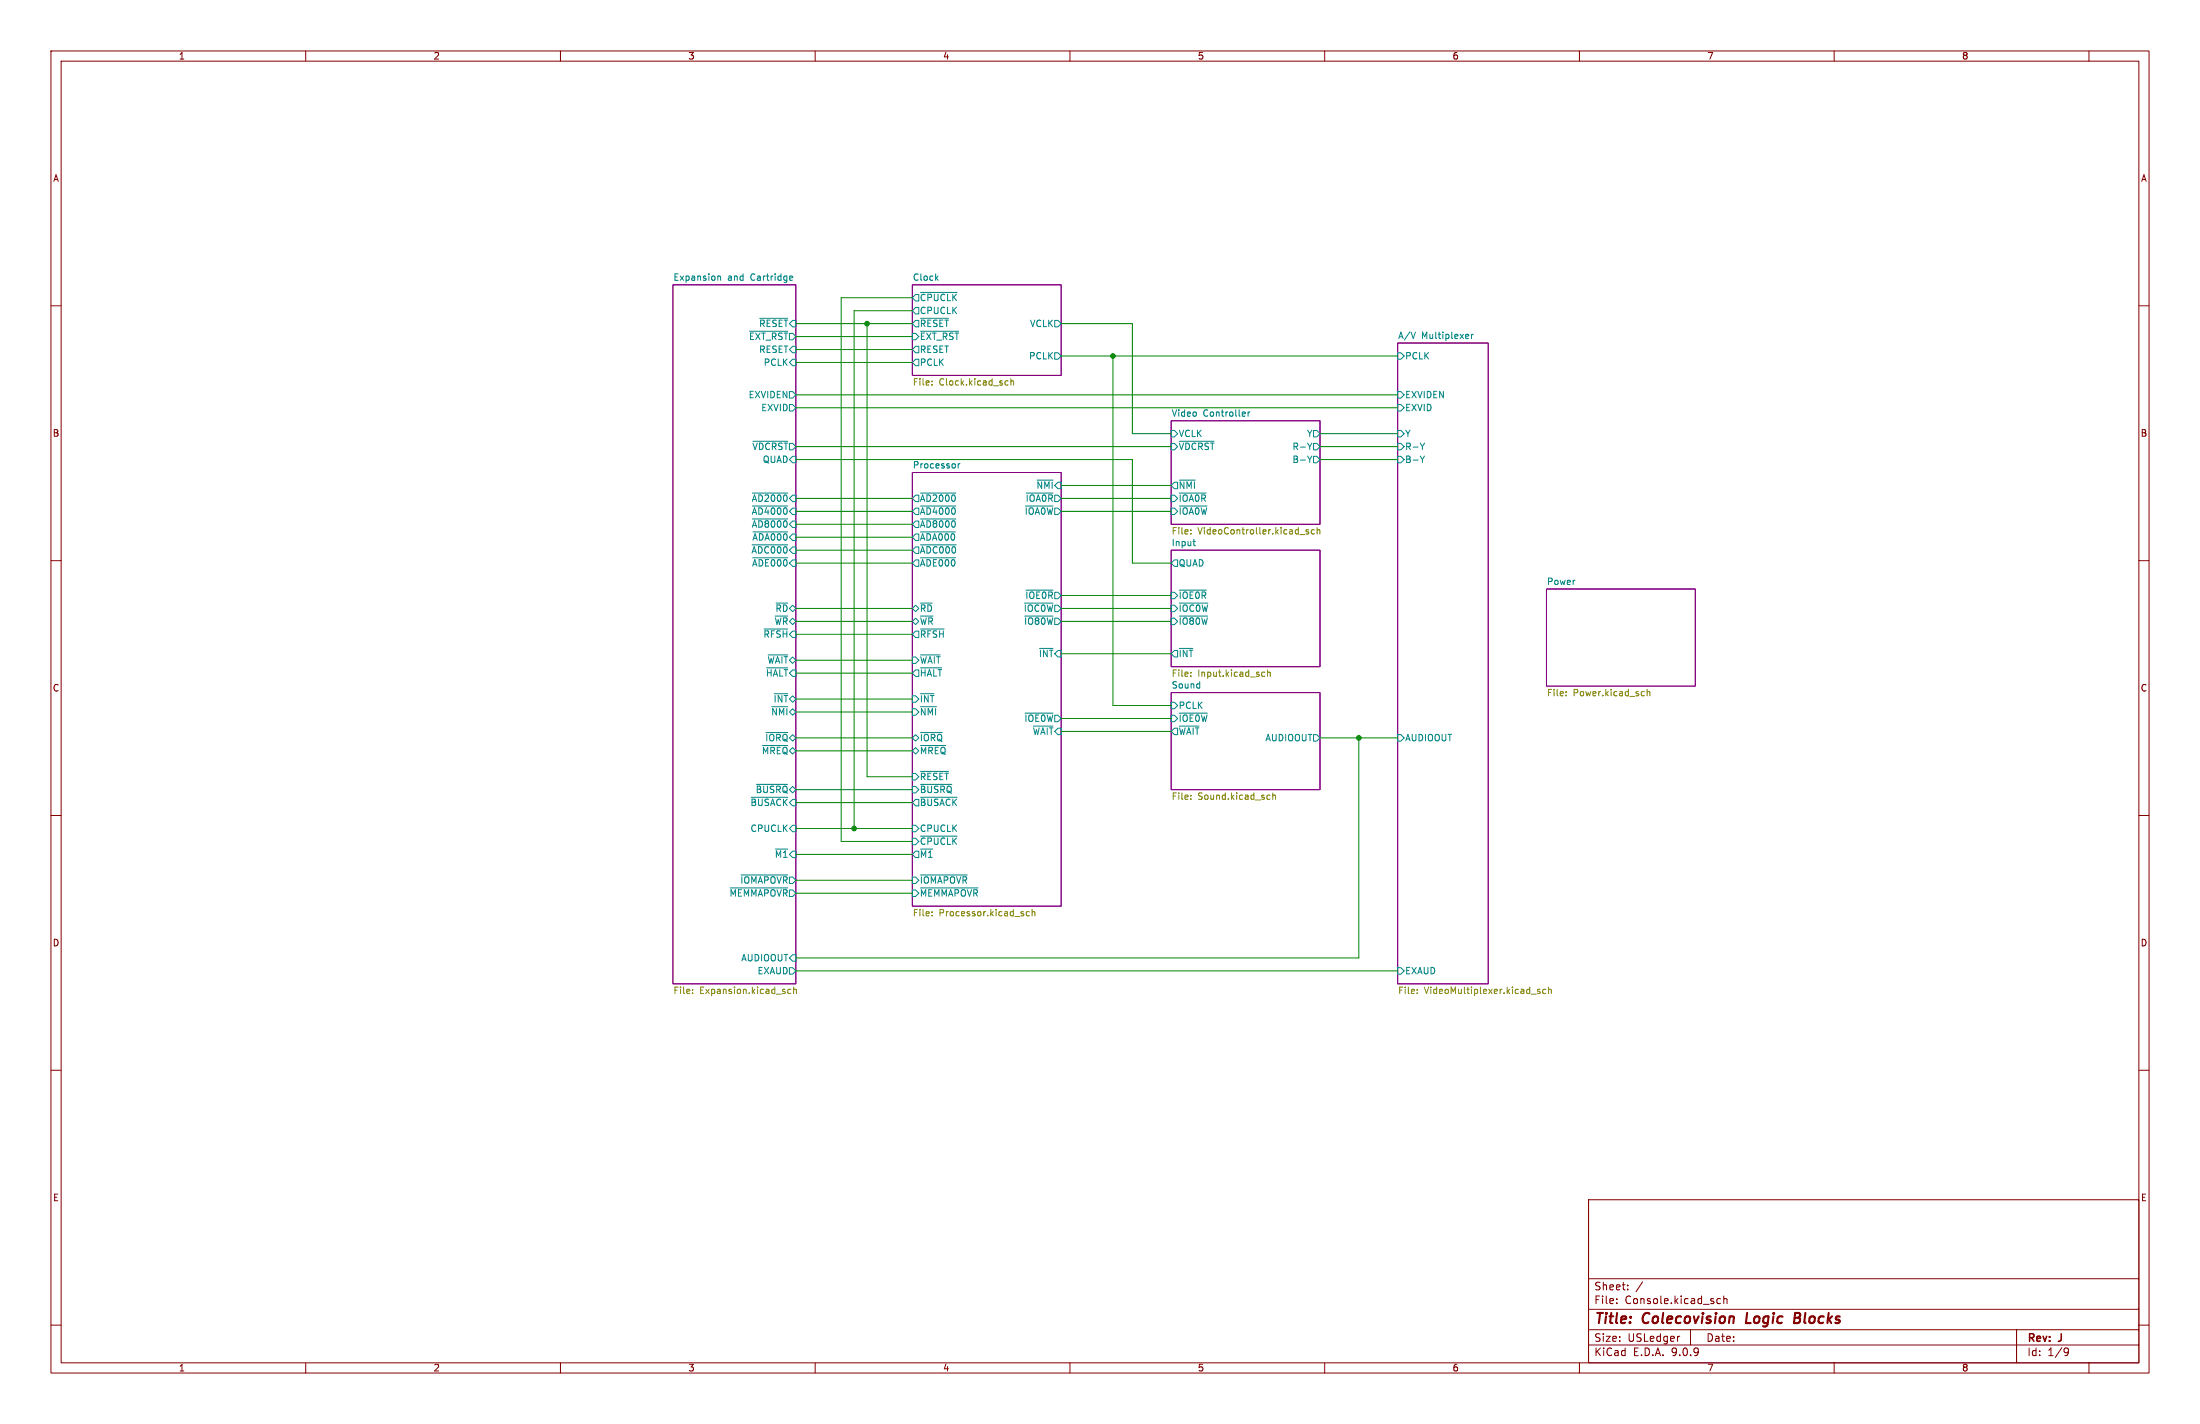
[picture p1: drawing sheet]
<svg xmlns="http://www.w3.org/2000/svg" width="432mm" height="279mm" viewBox="0 0 432 279" stroke-linecap="round" stroke-linejoin="round" font-family="sans-serif">
<g fill="none" stroke="#840000" stroke-width=".2">
<path d="M10 10h411.8v259.4h-411.8zM12 12h407.8v255.4h-407.8zM60 10v2M110 10v2M160 10v2M210 10v2M260 10v2M310 10v2M360 10v2M410 10v2M10 60h2M419.8 60h2"/>
<path d="M10 110h2M419.8 110h2M10 160h2M419.8 160h2M10 210h2M419.8 210h2M311.8 235.4h108v32h-108zM10 260h2M311.8 256.9h108M311.8 250.9h108M317.3 255.6v.2M317.3 254.9v.1"/>
<path d="M319.5 252.9v.2M319.5 252.2v.1M322.4 251.5l-1.3 1.9M337 255.5l.3 .3 .4-.1M337.7 254.9l-.4-.1-.3 .3M338.3 254.9l.2-.1 .4 .1 .1 .9M338.3 254.3v1.5M419.8 260h2M60 267.4v2M110 267.4v2M160 267.4v2M210 267.4v2"/>
<path d="M260 267.4v2M310 267.4v2M311.8 263.9h108M311.8 260.9h108M329.5 262.2h.2M331.8 260.9v3M360 267.4v2M395.8 260.9v6.5M405.4 264.5l.5 .1a.99 .99 0 0 1-.4 1.4h-.2M406 265.1l-.3 .3h-.3M410 267.4v2"/>
</g>
<path d="M342.9 257.6l-.2 2h.9M352.2 258.6h.7M352.9 258.6l.3 .1M353 257.6h-.7l-.2 2 1-.1M353.1 258.5l-.2 .1" fill="none" stroke="#840000" stroke-width=".4"/>
<path d="M132.1 55.9h24.1v137.1h-24.1zM179.1 55.9h29.2v17.8h-29.2zM274.3 67.3h17.8v125.7h-17.8zM179.1 92.7h29.2v85.1h-29.2zM229.9 82.6h29.2v20.3h-29.2zM229.9 108h29.2v22.8h-29.2zM303.5 115.6h29.2v19h-29.2zM229.9 135.9h29.2v19h-29.2z" fill="none" stroke="#840084" stroke-width=".2"/>
<g fill="none" stroke="#008484" stroke-width=".2">
<path d="M140.9 54.2v.8M140.9 54.3l.5-.1v.8M155.2 54.2h.3l.1 .3-.6 .1M155.5 54.9l-.3 .1M179.7 57.8h.6v1.3h-.6l-.6-.7zM180.7 57.4h7.2M183.8 54.5l.3 .5M184.1 54.2l-.5 .4M147.1 65h7.5M149.1 62.5h5.5M154.9 68.6l.7-.7h.6v1.3h-.6zM154.9 71.1l.7-.6h.6v1.3h-.6z"/>
<path d="M154.9 79.4h.7l.6 .6-.6 .6h-.7zM154.9 76.8h.7l.6 .7-.6 .6h-.7zM179.1 65.4h.6l.6 .6-.6 .7h-.6zM179.7 60.3h.6v1.3h-.6l-.6-.6zM179.7 62.9h.6v1.2h-.6l-.6-.6zM179.7 67.9h.6v1.3h-.6l-.6-.6zM179.7 70.5h.6v1.3h-.6l-.6-.7zM180.7 62.5h5.5M180.7 65h7.5M207 62.9h.6l.7 .6-.7 .6h-.6zM207 69.2h.6l.7 .7-.7 .6h-.6zM274.3 76.8h.7l.6 .7-.6 .6h-.7z"/>
<path d="M274.3 79.4h.7l.6 .6-.6 .6h-.7zM274.3 69.2h.7l.6 .7-.6 .6h-.7zM277.8 65.2l-.4 1.2M288.1 65.6l.2 .3-.6 .1M288.2 66.4h-.1M288.8 65.6v.8M289.2 65.6l-.4 .2M147.7 99.3h6.9M147.7 96.7h6.9M147.8 86.6h6.8M155.6 89.5h.6v1.3h-.6l-.7-.6zM179.7 97.2h.6v1.2h-.6l-.6-.6z"/>
<path d="M179.7 99.7h.6v1.3h-.6l-.6-.7zM180.7 99.3h6.9M180.7 96.7h6.9M188.1 91v.8M188.4 91l-.3 .2M201.3 99.3h5.4M201.4 96.7h5.3M203.5 94.2h3.2M229.9 84.5h.6l.6 .6-.6 .6h-.6zM229.9 87h.6l.6 .6-.6 .7h-.6zM229.9 99.7h.6l.6 .6-.6 .7h-.6zM229.9 97.2h.6l.6 .6-.6 .6h-.6z"/>
<path d="M230.5 94.6h.6v1.3h-.6l-.6-.6zM231.5 86.6h6.8M231.5 99.3h5.4M231.5 96.7h5.2M231.5 94.2h3.1M244.4 80.9v.2l-.6 .2M245 80.8v.9M245.3 80.8l-.3 .3M257.5 89.5l-.4 .6M257.5 86.9l-.4 .7M257.8 89.5h.6l.7 .7-.7 .6h-.6zM257.8 84.5h.6l.7 .6-.7 .6h-.6z"/>
<path d="M257.8 87h.6l.7 .6-.7 .7h-.6zM274.3 84.5h.7l.6 .6-.6 .6h-.7zM274.3 87h.7l.6 .6-.6 .7h-.7zM274.3 89.5h.7l.6 .7-.6 .6h-.7zM279.6 86.9l-.4 .7M279.6 89.5l-.4 .6M147.6 106.9h7M147.7 101.8h6.9M147.7 109.4h6.9M147.8 104.4h6.8M152.3 118.3h2.3M179.1 119.4l.6-.7 .6 .7-.6 .6z"/>
<path d="M179.7 102.2h.6v1.3h-.6l-.6-.6zM179.7 104.8h.6v1.2h-.6l-.6-.6zM179.7 107.3h.6v1.3h-.6l-.6-.6zM179.7 109.9h.6v1.2h-.6l-.6-.6zM180.7 106.9h7M180.7 101.8h6.9M180.7 104.4h6.8M180.7 109.4h6.9M180.7 118.3h2.3M201.1 118.3h5.6M201.4 115.8h5.3M229.9 110.5l.6-.6h.6v1.2h-.6z"/>
<path d="M229.9 116.2h.6l.6 .6-.6 .7h-.6zM229.9 118.7h.6l.6 .7-.6 .6h-.6zM231.5 118.3h5.6M231.5 115.8h5.3M234.1 106.2h.5M234.4 107l.2 .1M150 123.4h4.6M150.5 131h4.1M150.8 128.5h3.8M151.5 138.7h3.1M152 136.1h2.6M179.1 139.1h.6l.6 .6-.6 .6h-.6z"/>
<path d="M179.1 121.9l.6-.6 .6 .6-.6 .7zM179.1 128.9h.6l.6 .6-.6 .7h-.6zM179.1 136.5h.6l.6 .7-.6 .6h-.6zM179.7 123.8h.6v1.3h-.6l-.6-.6zM179.7 131.4h.6v1.3h-.6l-.6-.6zM180.7 136.1h2.6M180.7 128.5h3.8M180.7 123.4h4.6M180.7 138.7h3.1M180.7 131h4.1M201.1 120.9h5.6M201.2 139.9h5.5"/>
<path d="M204 127.2h2.7M229.9 137.8h.6l.6 .6-.6 .7h-.6zM229.9 121.3h.6l.6 .6-.6 .7h-.6zM230.5 127.6h.6v1.3h-.6l-.6-.6zM231.5 120.9h5.5M231.5 139.9h5.5M231.5 127.2h2.6M147.4 156.4h7.2M148.5 153.9h6.1M149.7 146.3h4.9M150.3 143.7h4.3M179.1 154.3h.6l.6 .6-.6 .7h-.6z"/>
<path d="M179.1 151.8h.6l.6 .6-.6 .6h-.6zM179.1 144.8l.6-.7 .6 .7-.6 .6zM179.1 147.3l.6-.6 .6 .6-.6 .7zM179.7 156.8h.6v1.3h-.6l-.6-.6zM180.7 143.7h4.3M180.7 146.3h4.9M180.7 156.4h7.2M180.7 153.9h6.1M180.7 151.4h5.5M202.8 142.5h3.9M229.9 140.3h.6l.6 .7-.6 .6h-.6zM230.5 142.9h.6v1.2h-.6l-.6-.6z"/>
<path d="M231.5 142.5h3.8M257.8 144.1h.6l.7 .7-.7 .6h-.6zM274.3 144.1h.7l.6 .7-.6 .6h-.7zM143.3 174.2h11.3M145.4 171.7h9.2M152.2 166.6h2.4M154.9 162.6l.7-.7h.6v1.3h-.6zM179.1 174.6h.6l.6 .7-.6 .6h-.6zM179.1 172.1h.6l.6 .6-.6 .7h-.6zM179.1 161.9h.6l.6 .7-.6 .6h-.6zM179.1 164.5h.6l.6 .6-.6 .6h-.6zM179.7 167h.6v1.3h-.6l-.6-.7z"/>
<path d="M180.7 171.7h9.1M180.7 174.2h11.3M180.7 164.1h7.2M154.9 188l.7-.7h.6v1.3h-.6zM154.9 189.9h.7l.6 .6-.6 .6h-.7zM274.3 189.9h.7l.6 .6-.6 .6h-.7z"/>
</g>
<g fill="none" stroke="#848400" stroke-width=".2">
<path d="M182.9 75.4v.2M182.9 74.8v.1M197.5 74.7l.4 .1M197.9 75.5l-.4 .1M198.4 74.8h.5v.8M198.4 74.3v1.3M233.7 104.7v.1M233.7 104v.1M256.8 104l-.3-.1-.2 .2 .1 .2 .4 .1v.3h-.5M258 104l-.4-.1-.2 .3 .1 .5h.5M258.5 104.1l.5-.1 .1 .8M258.5 103.5v1.3"/>
<path d="M233.7 131.9v.2M233.7 132.6v.1M247.9 131.9h.3M248.2 132.7h-.3M248.8 132l.5-.1v.8M248.8 131.4v1.3M307.4 136.4v.1M307.4 135.7v.2M322.6 135.7h.1M322.7 136.5h-.1M323.3 135.3v1.2M323.3 135.8l.5-.1v.8"/>
<path d="M233.7 156.1v.1M233.7 156.7v.1M248.9 156l.4 .1M249.3 156.8h-.4M249.8 156.1h.5l.1 .7M249.8 155.6v1.2M182.9 178.9v.1M182.9 179.6v.1M202 178.9h-.3l-.3 .2 .1 .5h.5M202.6 179l.5-.1v.8M202.6 178.4v1.3M135.9 194.8v.1"/>
<path d="M135.9 194.2v.1M155.2 194.2l-.3-.1-.3 .2 .1 .6h.5M155.8 194.2h.4l.1 .7M155.8 193.7v1.2M278.2 194.8v.1M278.2 194.2v.1M300.5 195.1h1M302.2 194.2l-.3-.1-.1 .2v.2l.4 .1v.3h-.4M303.4 194.2l-.4-.1-.2 .2 .1 .6h.5M303.9 194.2h.5l.1 .7M303.9 193.7v1.2"/>
</g>
<g fill="none" stroke="#008400" stroke-width=".2">
<path d="M179.1 58.4h-14v106.7h14M156.2 77.5h118.1M156.2 63.5h22.9M156.2 71.1h22.9M156.2 66h22.9M156.2 68.6h22.9M170.2 63.5v88.9h8.9M179.1 61h-11.5v101.6M208.3 63.5h13.9v21.6h7.7M208.3 69.9h66M218.4 69.9v68.5h11.5M156.2 90.2h66v20.3h7.7"/>
<path d="M156.2 87.6h73.7M156.2 80h118.1M156.2 97.8h22.9M208.3 97.8h21.6M208.3 95.3h21.6M259.1 85.1h15.2M259.1 87.6h15.2M259.1 90.2h15.2M156.2 102.9h22.9M156.2 100.3h22.9M156.2 108h22.9M156.2 110.5h22.9"/>
<path d="M156.2 105.4h22.9M156.2 119.4h22.9M208.3 100.3h21.6M208.3 116.8h21.6M208.3 119.4h21.6M156.2 139.7h22.9M156.2 137.2h22.9M156.2 132.1h22.9M156.2 121.9h22.9M156.2 129.5h22.9M156.2 124.5h22.9M208.3 121.9h21.6"/>
<path d="M208.3 128.3h21.6M156.2 157.5h22.9M156.2 144.8h22.9M156.2 154.9h22.9M156.2 147.3h22.9M208.3 143.5h21.6M208.3 141h21.6M259.1 144.8h15.2M266.7 144.8v43.2h-110.5M156.2 175.3h22.9M156.2 167.6h22.9M156.2 162.6h22.9"/>
<path d="M156.2 172.7h22.9M156.2 190.5h118.1"/>
</g>
<g fill="#008400" stroke="#008400" stroke-width=".2">
<circle cx="167.6" cy="162.6" r=".46"/>
<circle cx="218.4" cy="69.9" r=".46"/>
<circle cx="266.7" cy="144.8" r=".46"/>
<circle cx="170.2" cy="63.5" r=".46"/>
</g>
<g font-size="2.8" fill="#840000">
<text x="312.8" y="260.3">Title:</text>
<text x="322.5" y="260.3">Colecovision</text>
<text x="343.5" y="260.3">Logic</text>
<text x="353.8" y="260.3">Blocks</text>
</g>
<g font-size="2.1" fill="#840000">
<text x="312.8" y="256.1">File:</text>
<text x="312.8" y="253.4">Sheet:</text>
<text x="318.9" y="256.1">Console.kicad_sch</text>
<text x="312.8" y="263.5">Size:</text>
<text x="319.5" y="263.5">USLedger</text>
<text x="334.8" y="263.5">Date:</text>
<text x="397.8" y="263.7">Rev:</text>
<text x="404.2" y="263.7">J</text>
<text x="312.8" y="266.3">KiCad</text>
<text x="320.5" y="266.3">E.D.A.</text>
<text x="328.1" y="266.3">9.0.9</text>
<text x="397.8" y="266.3">Id:</text>
<text x="401.9" y="266.3">1/9</text>
</g>
<g font-size="1.8" fill="#840000">
<text x="35" y="11.9">1</text>
<text x="85" y="11.9">2</text>
<text x="135" y="11.9">3</text>
<text x="185" y="11.9">4</text>
<text x="235" y="11.9">5</text>
<text x="285" y="11.9">6</text>
<text x="335" y="11.9">7</text>
<text x="385" y="11.9">8</text>
<text x="10.3" y="35.9">A</text>
<text x="420.1" y="35.9">A</text>
<text x="10.3" y="85.9">B</text>
<text x="420.1" y="85.9">B</text>
<text x="10.3" y="135.9">C</text>
<text x="420.1" y="135.9">C</text>
<text x="10.3" y="185.9">D</text>
<text x="420.1" y="185.9">D</text>
<text x="10.3" y="235.9">E</text>
<text x="420.1" y="235.9">E</text>
<text x="35" y="269.3">1</text>
<text x="85" y="269.3">2</text>
<text x="135" y="269.3">3</text>
<text x="185" y="269.3">4</text>
<text x="235" y="269.3">5</text>
<text x="285" y="269.3">6</text>
<text x="335" y="269.3">7</text>
<text x="385" y="269.3">8</text>
</g>
<g font-size="1.8" fill="#008484">
<text x="132.1" y="55.2">Expansion</text>
<text x="142.8" y="55.2">and</text>
<text x="147.4" y="55.2">Cartridge</text>
<text x="179.1" y="55.2">Clock</text>
<text x="180.4" y="59.3">~{CPUCLK}</text>
<text x="148.9" y="64.4">~{RESET}</text>
<text x="180.4" y="61.8">CPUCLK</text>
<text x="180.4" y="64.4">~{RESET}</text>
<text x="202" y="64.4">VCLK</text>
<text x="146.9" y="66.9">~{EXT_RST}</text>
<text x="148.9" y="69.4">RESET</text>
<text x="149.8" y="72">PCLK</text>
<text x="180.4" y="66.9">~{EXT_RST}</text>
<text x="180.4" y="69.4">RESET</text>
<text x="180.4" y="72">PCLK</text>
<text x="201.9" y="70.7">PCLK</text>
<text x="274.3" y="66.6">A/V</text>
<text x="275.7" y="70.7">PCLK</text>
<text x="279" y="66.6">Multiplexer</text>
<text x="146.8" y="78.3">EXVIDEN</text>
<text x="149.3" y="80.9">EXVID</text>
<text x="229.9" y="81.8">Video</text>
<text x="236.1" y="81.8">Controller</text>
<text x="275.7" y="78.3">EXVIDEN</text>
<text x="275.7" y="80.9">EXVID</text>
<text x="147.6" y="88.5">~{VDCRST}</text>
<text x="231.2" y="86">VCLK</text>
<text x="231.2" y="88.5">~{VDCRST}</text>
<text x="253.6" y="88.5">R-Y</text>
<text x="256.4" y="86">Y</text>
<text x="275.7" y="86">Y</text>
<text x="275.7" y="88.5">R-Y</text>
<text x="149.6" y="91">QUAD</text>
<text x="179.1" y="92">Processor</text>
<text x="253.6" y="91">B-Y</text>
<text x="275.7" y="91">B-Y</text>
<text x="147.4" y="98.7">~{AD2000}</text>
<text x="147.4" y="101.2">~{AD4000}</text>
<text x="180.4" y="98.7">~{AD2000}</text>
<text x="180.4" y="101.2">~{AD4000}</text>
<text x="201" y="101.2">~{IOA0W}</text>
<text x="201.2" y="98.7">~{IOA0R}</text>
<text x="203.3" y="96.1">~{NMI}</text>
<text x="231.2" y="101.2">~{IOA0W}</text>
<text x="231.2" y="98.7">~{IOA0R}</text>
<text x="231.2" y="96.1">~{NMI}</text>
<text x="147.4" y="103.7">~{AD8000}</text>
<text x="147.6" y="106.3">~{ADA000}</text>
<text x="180.4" y="103.7">~{AD8000}</text>
<text x="180.4" y="106.3">~{ADA000}</text>
<text x="229.9" y="107.2">Input</text>
<text x="147.4" y="108.8">~{ADC000}</text>
<text x="147.5" y="111.4">~{ADE000}</text>
<text x="180.4" y="108.8">~{ADC000}</text>
<text x="180.4" y="111.4">~{ADE000}</text>
<text x="231.2" y="111.4">QUAD</text>
<text x="201.1" y="117.7">~{IOE0R}</text>
<text x="231.2" y="117.7">~{IOE0R}</text>
<text x="303.5" y="114.9">Power</text>
<text x="149.7" y="125.3">~{RFSH}</text>
<text x="151.9" y="122.8">~{WR}</text>
<text x="152.1" y="120.2">~{RD}</text>
<text x="180.4" y="120.2">~{RD}</text>
<text x="180.4" y="122.8">~{WR}</text>
<text x="180.4" y="125.3">~{RFSH}</text>
<text x="200.8" y="120.2">~{IOC0W}</text>
<text x="200.9" y="122.8">~{IO80W}</text>
<text x="231.2" y="120.2">~{IOC0W}</text>
<text x="231.2" y="122.8">~{IO80W}</text>
<text x="150.5" y="130.4">~{WAIT}</text>
<text x="180.4" y="130.4">~{WAIT}</text>
<text x="203.8" y="129.1">~{INT}</text>
<text x="231.2" y="129.1">~{INT}</text>
<text x="150.2" y="132.9">~{HALT}</text>
<text x="180.4" y="132.9">~{HALT}</text>
<text x="229.9" y="135.2">Sound</text>
<text x="151.2" y="140.6">~{NMI}</text>
<text x="151.7" y="138">~{INT}</text>
<text x="180.4" y="140.6">~{NMI}</text>
<text x="180.4" y="138">~{INT}</text>
<text x="201" y="141.8">~{IOE0W}</text>
<text x="231.2" y="139.3">PCLK</text>
<text x="231.2" y="141.8">~{IOE0W}</text>
<text x="149.4" y="148.2">~{MREQ}</text>
<text x="150.1" y="145.6">~{IORQ}</text>
<text x="180.4" y="145.6">~{IORQ}</text>
<text x="180.4" y="148.2">~{MREQ}</text>
<text x="202.6" y="144.4">~{WAIT}</text>
<text x="231.2" y="144.4">~{WAIT}</text>
<text x="248.3" y="145.6">AUDIOOUT</text>
<text x="275.7" y="145.6">AUDIOOUT</text>
<text x="148.2" y="155.8">~{BUSRQ}</text>
<text x="180.4" y="155.8">~{BUSRQ}</text>
<text x="180.4" y="153.3">~{RESET}</text>
<text x="147.2" y="158.3">~{BUSACK}</text>
<text x="180.4" y="158.3">~{BUSACK}</text>
<text x="147.2" y="163.4">CPUCLK</text>
<text x="180.4" y="163.4">CPUCLK</text>
<text x="180.4" y="166">~{CPUCLK}</text>
<text x="145.2" y="173.6">~{IOMAPOVR}</text>
<text x="152" y="168.5">~{M1}</text>
<text x="180.4" y="173.6">~{IOMAPOVR}</text>
<text x="180.4" y="168.5">~{M1}</text>
<text x="143.1" y="176.1">~{MEMMAPOVR}</text>
<text x="180.4" y="176.1">~{MEMMAPOVR}</text>
<text x="145.4" y="188.8">AUDIOOUT</text>
<text x="148.6" y="191.4">EXAUD</text>
<text x="275.7" y="191.4">EXAUD</text>
</g>
<g font-size="1.8" fill="#848400">
<text x="179.1" y="76">File:</text>
<text x="184.3" y="76">Clock.kicad_sch</text>
<text x="229.9" y="105.2">File:</text>
<text x="235.1" y="105.2">VideoController.kicad_sch</text>
<text x="229.9" y="133.1">File:</text>
<text x="235.1" y="133.1">Input.kicad_sch</text>
<text x="303.5" y="136.9">File:</text>
<text x="308.8" y="136.9">Power.kicad_sch</text>
<text x="229.9" y="157.3">File:</text>
<text x="235.1" y="157.3">Sound.kicad_sch</text>
<text x="179.1" y="180.1">File:</text>
<text x="184.3" y="180.1">Processor.kicad_sch</text>
<text x="132.1" y="195.4">File:</text>
<text x="137.3" y="195.4">Expansion.kicad_sch</text>
<text x="274.3" y="195.4">File:</text>
<text x="279.5" y="195.4">VideoMultiplexer.kicad_sch</text>
</g>
</svg>
